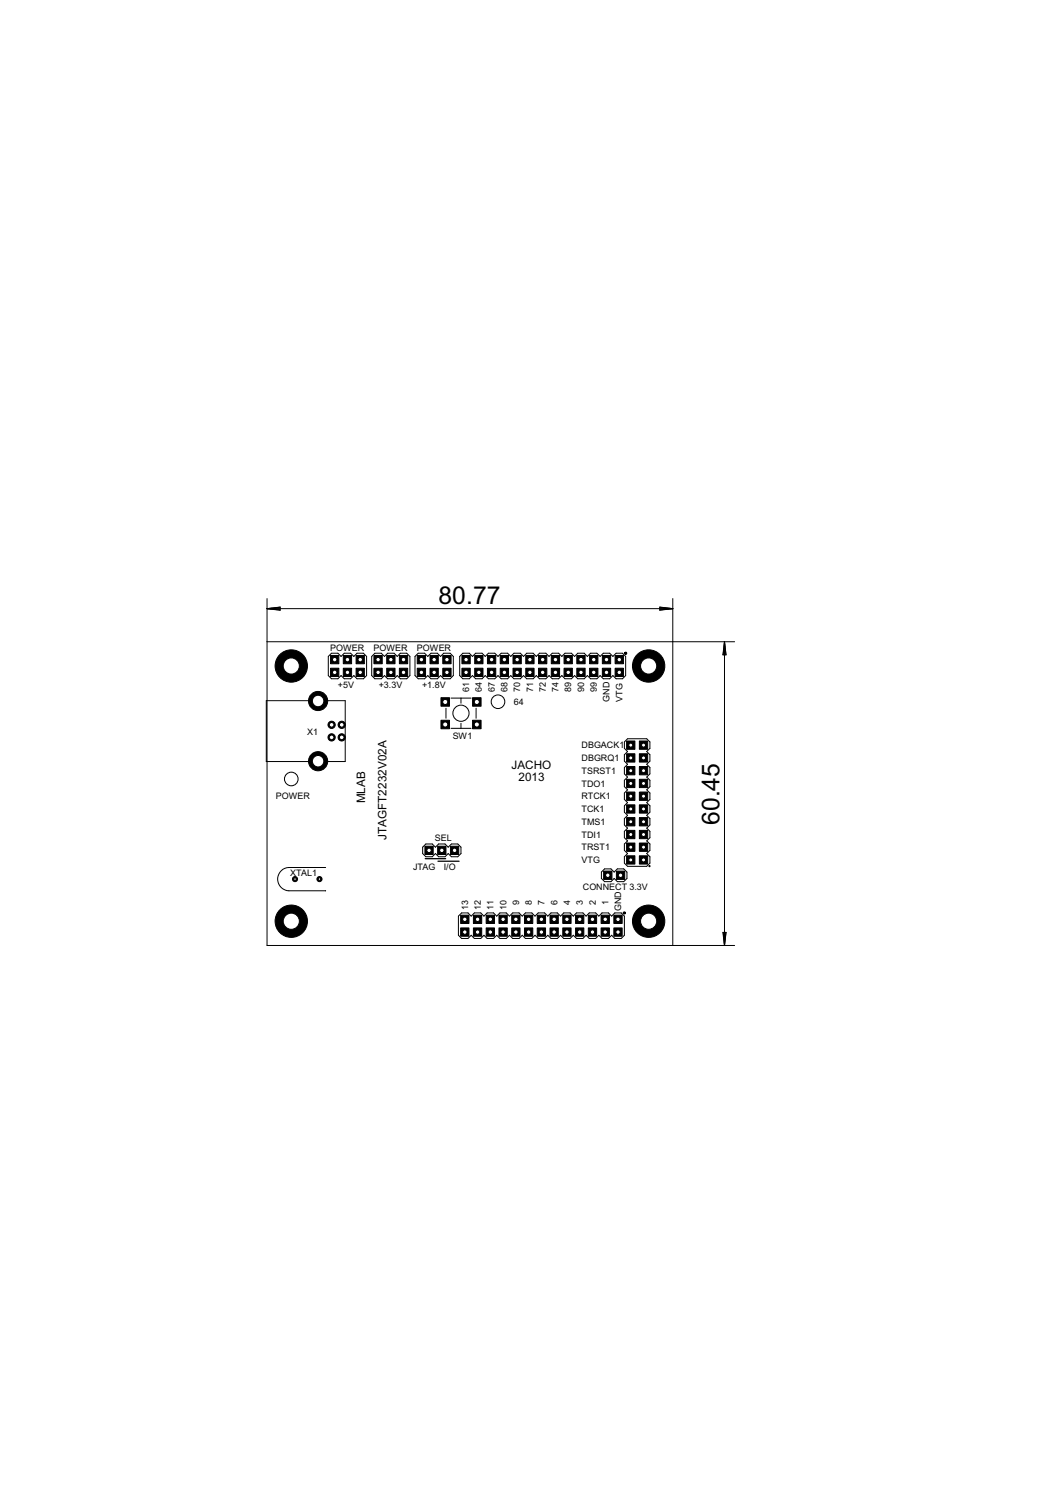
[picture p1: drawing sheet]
<svg xmlns="http://www.w3.org/2000/svg" width="210mm" height="297mm" viewBox="0 0 210 297" stroke-linecap="round" stroke-linejoin="round" font-family="sans-serif">
<path d="M84.6 170.8h4.1M87.1 171.3h4.2" fill="none" stroke="#000" stroke-width=".25"/>
<g fill="none" stroke="#000" stroke-width=".2">
<path d="M53 139.4h15.7v12.1h-15.7zM66 130h1.2l.7 .6 .6-.6h1.3l.6 .6 .6-.6h1.3l.6 .6v3.8l-.6 .6h-1.3l-.6-.6-.6 .6h-1.3l-.6-.6-.7 .6h-1.2l-.7-.6v-3.8zM74.6 130h1.3l.6 .6 .6-.6h1.3l.6 .6 .7-.6h1.2l.7 .6v3.8l-.7 .6h-1.2l-.7-.6-.6 .6h-1.3l-.6-.6-.6 .6h-1.3l-.6-.6v-3.8zM83.2 130h1.3l.6 .6 .6-.6h1.3l.7 .6 .6-.6h1.3l.6 .6v3.8l-.6 .6h-1.3l-.6-.6-.7 .6h-1.3l-.6-.6-.6 .6h-1.3l-.6-.6v-3.8zM89.7 138.9h4M91.7 138.9v1M92.1 130h1.3l.6 .6 .6-.6h1.3l.6 .6 .7-.6h1.2l.7 .6 .6-.6h1.3l.6 .6 .7-.6h1.2l.7 .6 .6-.6h1.3l.6 .6 .6-.6h1.3l.6 .6 .7-.6h1.2l.7 .6 .6-.6h1.3l.6 .6 .7-.6h1.2l.7 .6 .6-.6h1.3l.6 .6 .6-.6h1.3l.6 .6 .7-.6h1.2l.7 .6v3.8l-.7 .6h-1.2l-.7-.6-.6 .6h-1.3l-.6-.6-.6 .6h-1.3l-.6-.6-.7 .6h-1.2l-.7-.6-.6 .6h-1.3l-.6-.6-.7 .6h-1.2l-.7-.6-.6 .6h-1.3l-.6-.6-.6 .6h-1.3l-.6-.6-.7 .6h-1.2l-.7-.6-.6 .6h-1.3l-.6-.6-.7 .6h-1.2l-.7-.6-.6 .6h-1.3l-.6-.6-.6 .6h-1.3l-.6-.6v-3.8zM88.7 140.9v2M89.7 144.9h4M91.7 143.9v1M94.7 140.9v2M124.9 147h3.8l.6 .6v1.3l-.6 .6 .6 .7v1.2l-.6 .7 .6 .6v1.3l-.6 .6 .6 .6v1.3l-.6 .6 .6 .7v1.2l-.6 .7 .6 .6v1.3l-.6 .6 .6 .7v1.2l-.6 .7 .6 .6v1.3l-.6 .6 .6 .6v1.3l-.6 .6 .6 .7v1.2l-.6 .7h-3.8l-.7-.7v-1.2l.7-.7-.7-.6v-1.3l.7-.6-.7-.6v-1.3l.7-.6-.7-.7v-1.2l.7-.7-.7-.6v-1.3l.7-.6-.7-.7v-1.2l.7-.7-.7-.6v-1.3l.7-.6-.7-.6v-1.3l.7-.6-.7-.7v-1.2l.7-.7-.7-.6v-1.3z"/>
<path d="M64.8 172.6h-7.3a2.32 2.32 0 0 0-2.3 2.3 2.32 2.32 0 0 0 2.3 2.3h7.3M84.7 167.9h1.3l.6 .7 .7-.7h1.2l.7 .7 .6-.7h1.3l.6 .7v1.2l-.6 .7h-1.3l-.6-.7-.7 .7h-1.2l-.7-.7-.6 .7h-1.3l-.6-.7v-1.2zM120.3 172.9h1.3l.6 .6 .6-.6h1.3l.6 .6v1.3l-.6 .6h-1.3l-.6-.6-.6 .6h-1.3l-.6-.6v-1.3zM91.2 182.3l.6-.7h1.3l.6 .7 .7-.7h1.3l.6 .7 .6-.7h1.3l.6 .7 .7-.7h1.2l.7 .7 .6-.7h1.3l.6 .7 .6-.7h1.3l.6 .7 .7-.7h1.3l.6 .7 .6-.7h1.3l.6 .7 .7-.7h1.2l.7 .7 .6-.7h1.3l.6 .7 .6-.7h1.3l.6 .7 .7-.7h1.3l.6 .7 .6-.7h1.3l.6 .7v3.8l-.6 .6h-1.3l-.6-.6-.6 .6h-1.3l-.7-.6-.6 .6h-1.3l-.6-.6-.6 .6h-1.3l-.6-.6-.7 .6h-1.2l-.7-.6-.6 .6h-1.3l-.6-.6-.6 .6h-1.3l-.7-.6-.6 .6h-1.3l-.6-.6-.6 .6h-1.3l-.6-.6-.7 .6h-1.2l-.7-.6-.6 .6h-1.3l-.6-.6-.6 .6h-1.3l-.7-.6-.6 .6h-1.3l-.6-.6z"/>
<circle cx="91.7" cy="141.9" r="1.61"/>
</g>
<path d="M87.7 168.9h.5v.5h-.5zM123.2 173.9h.5v.5h-.5z" fill="#000" stroke="#000" stroke-width=".2"/>
<g fill="#000" stroke="#000" stroke-width=".2">
<path d="M124.3 129.8h.3l.1 .1-.1 .3-.3-.1-.1-.1 .4-.1-.1 .2-.3-.1z" fill-rule="evenodd"/>
<path d="M124.1 181.5l.2-.1 .1 .3-.3 .1-.1-.2h.3l-.1 .1-.2-.1z" fill-rule="evenodd"/>
<circle cx="68" cy="146.7" r=".72"/>
<circle cx="129.2" cy="172.3" r=".12"/>
</g>
<circle cx="68" cy="146.7" r=".47" fill="#fff" stroke="#000" stroke-width=".2"/>
<circle cx="68" cy="144.2" r=".72" fill="#000" stroke="#000" stroke-width=".2"/>
<circle cx="68" cy="144.2" r=".47" fill="#fff" stroke="#000" stroke-width=".2"/>
<circle cx="66" cy="144.2" r=".72" fill="#000" stroke="#000" stroke-width=".2"/>
<circle cx="66" cy="144.2" r=".47" fill="#fff" stroke="#000" stroke-width=".2"/>
<circle cx="66" cy="146.7" r=".72" fill="#000" stroke="#000" stroke-width=".2"/>
<circle cx="66" cy="146.7" r=".47" fill="#fff" stroke="#000" stroke-width=".2"/>
<circle cx="63.3" cy="139.5" r="1.91" fill="#000" stroke="#000" stroke-width=".2"/>
<circle cx="63.3" cy="139.5" r="1.14" fill="#fff" stroke="#000" stroke-width=".2"/>
<circle cx="63.3" cy="151.4" r="1.91" fill="#000" stroke="#000" stroke-width=".2"/>
<circle cx="63.3" cy="151.4" r="1.14" fill="#fff" stroke="#000" stroke-width=".2"/>
<path d="M84.5 168.4h1.7v1.6h-1.7z" fill="#000" stroke="#000" stroke-width=".2"/>
<circle cx="85.4" cy="169.2" r=".44" fill="#fff" stroke="#000" stroke-width=".2"/>
<path d="M87.1 168.4h1.6v1.6h-1.6z" fill="#000" stroke="#000" stroke-width=".2"/>
<circle cx="87.9" cy="169.2" r=".44" fill="#fff" stroke="#000" stroke-width=".2"/>
<path d="M89.6 168.4h1.7v1.6h-1.7z" fill="#000" stroke="#000" stroke-width=".2"/>
<circle cx="90.4" cy="169.2" r=".44" fill="#fff" stroke="#000" stroke-width=".2"/>
<circle cx="63.6" cy="174.9" r=".51" fill="#000" stroke="#000" stroke-width=".2"/>
<circle cx="63.6" cy="174.9" r=".25" fill="#fff" stroke="#000" stroke-width=".2"/>
<circle cx="58.7" cy="174.9" r=".51" fill="#000" stroke="#000" stroke-width=".2"/>
<circle cx="58.7" cy="174.9" r=".25" fill="#fff" stroke="#000" stroke-width=".2"/>
<path d="M94 143.3h1.7v1.7h-1.7z" fill="#000" stroke="#000" stroke-width=".2"/>
<circle cx="94.9" cy="144.1" r=".51" fill="#fff" stroke="#000" stroke-width=".2"/>
<path d="M87.7 143.3h1.7v1.7h-1.7z" fill="#000" stroke="#000" stroke-width=".2"/>
<circle cx="88.6" cy="144.1" r=".51" fill="#fff" stroke="#000" stroke-width=".2"/>
<path d="M94 138.8h1.7v1.7h-1.7z" fill="#000" stroke="#000" stroke-width=".2"/>
<circle cx="94.9" cy="139.7" r=".51" fill="#fff" stroke="#000" stroke-width=".2"/>
<path d="M87.7 138.8h1.7v1.7h-1.7z" fill="#000" stroke="#000" stroke-width=".2"/>
<circle cx="88.6" cy="139.7" r=".51" fill="#fff" stroke="#000" stroke-width=".2"/>
<path d="M120.1 173.3h1.7v1.7h-1.7z" fill="#000" stroke="#000" stroke-width=".2"/>
<circle cx="120.9" cy="174.1" r=".44" fill="#fff" stroke="#000" stroke-width=".2"/>
<path d="M122.6 173.3h1.7v1.7h-1.7z" fill="#000" stroke="#000" stroke-width=".2"/>
<circle cx="123.5" cy="174.1" r=".44" fill="#fff" stroke="#000" stroke-width=".2"/>
<path d="M127.2 170.3h1.7v1.6h-1.7z" fill="#000" stroke="#000" stroke-width=".2"/>
<circle cx="128" cy="171.1" r=".4" fill="#fff" stroke="#000" stroke-width=".2"/>
<path d="M127.2 167.7h1.7v1.7h-1.7z" fill="#000" stroke="#000" stroke-width=".2"/>
<circle cx="128" cy="168.6" r=".4" fill="#fff" stroke="#000" stroke-width=".2"/>
<path d="M127.2 165.2h1.7v1.7h-1.7z" fill="#000" stroke="#000" stroke-width=".2"/>
<circle cx="128" cy="166" r=".4" fill="#fff" stroke="#000" stroke-width=".2"/>
<path d="M127.2 162.7h1.7v1.6h-1.7z" fill="#000" stroke="#000" stroke-width=".2"/>
<circle cx="128" cy="163.5" r=".4" fill="#fff" stroke="#000" stroke-width=".2"/>
<path d="M127.2 160.1h1.7v1.7h-1.7z" fill="#000" stroke="#000" stroke-width=".2"/>
<circle cx="128" cy="161" r=".4" fill="#fff" stroke="#000" stroke-width=".2"/>
<path d="M127.2 157.6h1.7v1.6h-1.7z" fill="#000" stroke="#000" stroke-width=".2"/>
<circle cx="128" cy="158.4" r=".4" fill="#fff" stroke="#000" stroke-width=".2"/>
<path d="M124.7 170.3h1.6v1.6h-1.6z" fill="#000" stroke="#000" stroke-width=".2"/>
<circle cx="125.5" cy="171.1" r=".4" fill="#fff" stroke="#000" stroke-width=".2"/>
<path d="M124.7 167.7h1.6v1.7h-1.6z" fill="#000" stroke="#000" stroke-width=".2"/>
<circle cx="125.5" cy="168.6" r=".4" fill="#fff" stroke="#000" stroke-width=".2"/>
<path d="M124.7 165.2h1.6v1.7h-1.6z" fill="#000" stroke="#000" stroke-width=".2"/>
<circle cx="125.5" cy="166" r=".4" fill="#fff" stroke="#000" stroke-width=".2"/>
<path d="M124.7 162.7h1.6v1.6h-1.6z" fill="#000" stroke="#000" stroke-width=".2"/>
<circle cx="125.5" cy="163.5" r=".4" fill="#fff" stroke="#000" stroke-width=".2"/>
<path d="M124.7 160.1h1.6v1.7h-1.6z" fill="#000" stroke="#000" stroke-width=".2"/>
<circle cx="125.5" cy="161" r=".4" fill="#fff" stroke="#000" stroke-width=".2"/>
<path d="M124.7 157.6h1.6v1.6h-1.6z" fill="#000" stroke="#000" stroke-width=".2"/>
<circle cx="125.5" cy="158.4" r=".4" fill="#fff" stroke="#000" stroke-width=".2"/>
<path d="M127.2 155h1.7v1.7h-1.7z" fill="#000" stroke="#000" stroke-width=".2"/>
<circle cx="128" cy="155.9" r=".4" fill="#fff" stroke="#000" stroke-width=".2"/>
<path d="M127.2 152.5h1.7v1.7h-1.7z" fill="#000" stroke="#000" stroke-width=".2"/>
<circle cx="128" cy="153.3" r=".4" fill="#fff" stroke="#000" stroke-width=".2"/>
<path d="M124.7 155h1.6v1.7h-1.6z" fill="#000" stroke="#000" stroke-width=".2"/>
<circle cx="125.5" cy="155.9" r=".4" fill="#fff" stroke="#000" stroke-width=".2"/>
<path d="M124.7 152.5h1.6v1.7h-1.6z" fill="#000" stroke="#000" stroke-width=".2"/>
<circle cx="125.5" cy="153.3" r=".4" fill="#fff" stroke="#000" stroke-width=".2"/>
<path d="M127.2 150h1.7v1.6h-1.7z" fill="#000" stroke="#000" stroke-width=".2"/>
<circle cx="128" cy="150.8" r=".4" fill="#fff" stroke="#000" stroke-width=".2"/>
<path d="M124.7 150h1.6v1.6h-1.6z" fill="#000" stroke="#000" stroke-width=".2"/>
<circle cx="125.5" cy="150.8" r=".4" fill="#fff" stroke="#000" stroke-width=".2"/>
<path d="M127.2 147.4h1.7v1.7h-1.7z" fill="#000" stroke="#000" stroke-width=".2"/>
<circle cx="128" cy="148.3" r=".4" fill="#fff" stroke="#000" stroke-width=".2"/>
<path d="M124.7 147.4h1.6v1.7h-1.6z" fill="#000" stroke="#000" stroke-width=".2"/>
<circle cx="125.5" cy="148.3" r=".4" fill="#fff" stroke="#000" stroke-width=".2"/>
<path d="M65.8 132.9h1.6v1.7h-1.6z" fill="#000" stroke="#000" stroke-width=".2"/>
<circle cx="66.6" cy="133.8" r=".44" fill="#fff" stroke="#000" stroke-width=".2"/>
<path d="M68.3 132.9h1.7v1.7h-1.7z" fill="#000" stroke="#000" stroke-width=".2"/>
<circle cx="69.1" cy="133.8" r=".44" fill="#fff" stroke="#000" stroke-width=".2"/>
<path d="M70.8 132.9h1.7v1.7h-1.7z" fill="#000" stroke="#000" stroke-width=".2"/>
<circle cx="71.7" cy="133.8" r=".44" fill="#fff" stroke="#000" stroke-width=".2"/>
<path d="M65.8 130.4h1.6v1.7h-1.6z" fill="#000" stroke="#000" stroke-width=".2"/>
<circle cx="66.6" cy="131.2" r=".44" fill="#fff" stroke="#000" stroke-width=".2"/>
<path d="M68.3 130.4h1.7v1.7h-1.7z" fill="#000" stroke="#000" stroke-width=".2"/>
<circle cx="69.1" cy="131.2" r=".44" fill="#fff" stroke="#000" stroke-width=".2"/>
<path d="M70.8 130.4h1.7v1.7h-1.7z" fill="#000" stroke="#000" stroke-width=".2"/>
<circle cx="71.7" cy="131.2" r=".44" fill="#fff" stroke="#000" stroke-width=".2"/>
<path d="M74.4 132.9h1.7v1.7h-1.7z" fill="#000" stroke="#000" stroke-width=".2"/>
<circle cx="75.2" cy="133.8" r=".44" fill="#fff" stroke="#000" stroke-width=".2"/>
<path d="M76.9 132.9h1.7v1.7h-1.7z" fill="#000" stroke="#000" stroke-width=".2"/>
<circle cx="77.8" cy="133.8" r=".44" fill="#fff" stroke="#000" stroke-width=".2"/>
<path d="M79.5 132.9h1.6v1.7h-1.6z" fill="#000" stroke="#000" stroke-width=".2"/>
<circle cx="80.3" cy="133.8" r=".44" fill="#fff" stroke="#000" stroke-width=".2"/>
<path d="M74.4 130.4h1.7v1.7h-1.7z" fill="#000" stroke="#000" stroke-width=".2"/>
<circle cx="75.2" cy="131.2" r=".44" fill="#fff" stroke="#000" stroke-width=".2"/>
<path d="M76.9 130.4h1.7v1.7h-1.7z" fill="#000" stroke="#000" stroke-width=".2"/>
<circle cx="77.8" cy="131.2" r=".44" fill="#fff" stroke="#000" stroke-width=".2"/>
<path d="M79.5 130.4h1.6v1.7h-1.6z" fill="#000" stroke="#000" stroke-width=".2"/>
<circle cx="80.3" cy="131.2" r=".44" fill="#fff" stroke="#000" stroke-width=".2"/>
<path d="M83 132.9h1.7v1.7h-1.7z" fill="#000" stroke="#000" stroke-width=".2"/>
<circle cx="83.8" cy="133.8" r=".44" fill="#fff" stroke="#000" stroke-width=".2"/>
<path d="M85.6 132.9h1.6v1.7h-1.6z" fill="#000" stroke="#000" stroke-width=".2"/>
<circle cx="86.4" cy="133.8" r=".44" fill="#fff" stroke="#000" stroke-width=".2"/>
<path d="M88.1 132.9h1.6v1.7h-1.6z" fill="#000" stroke="#000" stroke-width=".2"/>
<circle cx="88.9" cy="133.8" r=".44" fill="#fff" stroke="#000" stroke-width=".2"/>
<path d="M83 130.4h1.7v1.7h-1.7z" fill="#000" stroke="#000" stroke-width=".2"/>
<circle cx="83.8" cy="131.2" r=".44" fill="#fff" stroke="#000" stroke-width=".2"/>
<path d="M85.6 130.4h1.6v1.7h-1.6z" fill="#000" stroke="#000" stroke-width=".2"/>
<circle cx="86.4" cy="131.2" r=".44" fill="#fff" stroke="#000" stroke-width=".2"/>
<path d="M88.1 130.4h1.6v1.7h-1.6z" fill="#000" stroke="#000" stroke-width=".2"/>
<circle cx="88.9" cy="131.2" r=".44" fill="#fff" stroke="#000" stroke-width=".2"/>
<circle cx="58" cy="183.3" r="3.2" fill="#000" stroke="#000" stroke-width=".2"/>
<circle cx="58" cy="183.3" r="1.61" fill="#fff" stroke="#000" stroke-width=".2"/>
<circle cx="58" cy="132.5" r="3.2" fill="#000" stroke="#000" stroke-width=".2"/>
<circle cx="58" cy="132.5" r="1.61" fill="#fff" stroke="#000" stroke-width=".2"/>
<circle cx="129.1" cy="183.3" r="3.2" fill="#000" stroke="#000" stroke-width=".2"/>
<circle cx="129.1" cy="183.3" r="1.61" fill="#fff" stroke="#000" stroke-width=".2"/>
<circle cx="129.1" cy="132.5" r="3.2" fill="#000" stroke="#000" stroke-width=".2"/>
<circle cx="129.1" cy="132.5" r="1.61" fill="#fff" stroke="#000" stroke-width=".2"/>
<path d="M122.4 130.4h1.6v1.7h-1.6z" fill="#000" stroke="#000" stroke-width=".2"/>
<circle cx="123.2" cy="131.2" r=".44" fill="#fff" stroke="#000" stroke-width=".2"/>
<path d="M119.8 130.4h1.7v1.7h-1.7z" fill="#000" stroke="#000" stroke-width=".2"/>
<circle cx="120.7" cy="131.2" r=".44" fill="#fff" stroke="#000" stroke-width=".2"/>
<path d="M117.3 130.4h1.7v1.7h-1.7z" fill="#000" stroke="#000" stroke-width=".2"/>
<circle cx="118.1" cy="131.2" r=".44" fill="#fff" stroke="#000" stroke-width=".2"/>
<path d="M114.8 130.4h1.6v1.7h-1.6z" fill="#000" stroke="#000" stroke-width=".2"/>
<circle cx="115.6" cy="131.2" r=".44" fill="#fff" stroke="#000" stroke-width=".2"/>
<path d="M112.2 130.4h1.7v1.7h-1.7z" fill="#000" stroke="#000" stroke-width=".2"/>
<circle cx="113.1" cy="131.2" r=".44" fill="#fff" stroke="#000" stroke-width=".2"/>
<path d="M109.7 130.4h1.6v1.7h-1.6z" fill="#000" stroke="#000" stroke-width=".2"/>
<circle cx="110.5" cy="131.2" r=".44" fill="#fff" stroke="#000" stroke-width=".2"/>
<path d="M122.4 132.9h1.6v1.7h-1.6z" fill="#000" stroke="#000" stroke-width=".2"/>
<circle cx="123.2" cy="133.8" r=".44" fill="#fff" stroke="#000" stroke-width=".2"/>
<path d="M119.8 132.9h1.7v1.7h-1.7z" fill="#000" stroke="#000" stroke-width=".2"/>
<circle cx="120.7" cy="133.8" r=".44" fill="#fff" stroke="#000" stroke-width=".2"/>
<path d="M117.3 132.9h1.7v1.7h-1.7z" fill="#000" stroke="#000" stroke-width=".2"/>
<circle cx="118.1" cy="133.8" r=".44" fill="#fff" stroke="#000" stroke-width=".2"/>
<path d="M114.8 132.9h1.6v1.7h-1.6z" fill="#000" stroke="#000" stroke-width=".2"/>
<circle cx="115.6" cy="133.8" r=".44" fill="#fff" stroke="#000" stroke-width=".2"/>
<path d="M112.2 132.9h1.7v1.7h-1.7z" fill="#000" stroke="#000" stroke-width=".2"/>
<circle cx="113.1" cy="133.8" r=".44" fill="#fff" stroke="#000" stroke-width=".2"/>
<path d="M109.7 132.9h1.6v1.7h-1.6z" fill="#000" stroke="#000" stroke-width=".2"/>
<circle cx="110.5" cy="133.8" r=".44" fill="#fff" stroke="#000" stroke-width=".2"/>
<path d="M107.1 130.4h1.7v1.7h-1.7z" fill="#000" stroke="#000" stroke-width=".2"/>
<circle cx="108" cy="131.2" r=".44" fill="#fff" stroke="#000" stroke-width=".2"/>
<path d="M107.1 132.9h1.7v1.7h-1.7z" fill="#000" stroke="#000" stroke-width=".2"/>
<circle cx="108" cy="133.8" r=".44" fill="#fff" stroke="#000" stroke-width=".2"/>
<path d="M104.6 130.4h1.7v1.7h-1.7z" fill="#000" stroke="#000" stroke-width=".2"/>
<circle cx="105.4" cy="131.2" r=".44" fill="#fff" stroke="#000" stroke-width=".2"/>
<path d="M102.1 130.4h1.6v1.7h-1.6z" fill="#000" stroke="#000" stroke-width=".2"/>
<circle cx="102.9" cy="131.2" r=".44" fill="#fff" stroke="#000" stroke-width=".2"/>
<path d="M99.5 130.4h1.7v1.7h-1.7z" fill="#000" stroke="#000" stroke-width=".2"/>
<circle cx="100.4" cy="131.2" r=".44" fill="#fff" stroke="#000" stroke-width=".2"/>
<path d="M97 130.4h1.6v1.7h-1.6z" fill="#000" stroke="#000" stroke-width=".2"/>
<circle cx="97.8" cy="131.2" r=".44" fill="#fff" stroke="#000" stroke-width=".2"/>
<path d="M94.4 130.4h1.7v1.7h-1.7z" fill="#000" stroke="#000" stroke-width=".2"/>
<circle cx="95.3" cy="131.2" r=".44" fill="#fff" stroke="#000" stroke-width=".2"/>
<path d="M91.9 130.4h1.7v1.7h-1.7z" fill="#000" stroke="#000" stroke-width=".2"/>
<circle cx="92.7" cy="131.2" r=".44" fill="#fff" stroke="#000" stroke-width=".2"/>
<path d="M104.6 132.9h1.7v1.7h-1.7z" fill="#000" stroke="#000" stroke-width=".2"/>
<circle cx="105.4" cy="133.8" r=".44" fill="#fff" stroke="#000" stroke-width=".2"/>
<path d="M102.1 132.9h1.6v1.7h-1.6z" fill="#000" stroke="#000" stroke-width=".2"/>
<circle cx="102.9" cy="133.8" r=".44" fill="#fff" stroke="#000" stroke-width=".2"/>
<path d="M99.5 132.9h1.7v1.7h-1.7z" fill="#000" stroke="#000" stroke-width=".2"/>
<circle cx="100.4" cy="133.8" r=".44" fill="#fff" stroke="#000" stroke-width=".2"/>
<path d="M97 132.9h1.6v1.7h-1.6z" fill="#000" stroke="#000" stroke-width=".2"/>
<circle cx="97.8" cy="133.8" r=".44" fill="#fff" stroke="#000" stroke-width=".2"/>
<path d="M94.4 132.9h1.7v1.7h-1.7z" fill="#000" stroke="#000" stroke-width=".2"/>
<circle cx="95.3" cy="133.8" r=".44" fill="#fff" stroke="#000" stroke-width=".2"/>
<path d="M91.9 132.9h1.7v1.7h-1.7z" fill="#000" stroke="#000" stroke-width=".2"/>
<circle cx="92.7" cy="133.8" r=".44" fill="#fff" stroke="#000" stroke-width=".2"/>
<path d="M122.1 182.1h1.7v1.6h-1.7z" fill="#000" stroke="#000" stroke-width=".2"/>
<circle cx="123" cy="182.9" r=".44" fill="#fff" stroke="#000" stroke-width=".2"/>
<path d="M119.6 182.1h1.6v1.6h-1.6z" fill="#000" stroke="#000" stroke-width=".2"/>
<circle cx="120.4" cy="182.9" r=".44" fill="#fff" stroke="#000" stroke-width=".2"/>
<path d="M117.1 182.1h1.6v1.6h-1.6z" fill="#000" stroke="#000" stroke-width=".2"/>
<circle cx="117.9" cy="182.9" r=".44" fill="#fff" stroke="#000" stroke-width=".2"/>
<path d="M114.5 182.1h1.7v1.6h-1.7z" fill="#000" stroke="#000" stroke-width=".2"/>
<circle cx="115.3" cy="182.9" r=".44" fill="#fff" stroke="#000" stroke-width=".2"/>
<path d="M112 182.1h1.6v1.6h-1.6z" fill="#000" stroke="#000" stroke-width=".2"/>
<circle cx="112.8" cy="182.9" r=".44" fill="#fff" stroke="#000" stroke-width=".2"/>
<path d="M109.4 182.1h1.7v1.6h-1.7z" fill="#000" stroke="#000" stroke-width=".2"/>
<circle cx="110.3" cy="182.9" r=".44" fill="#fff" stroke="#000" stroke-width=".2"/>
<path d="M122.1 184.6h1.7v1.7h-1.7z" fill="#000" stroke="#000" stroke-width=".2"/>
<circle cx="123" cy="185.4" r=".44" fill="#fff" stroke="#000" stroke-width=".2"/>
<path d="M119.6 184.6h1.6v1.7h-1.6z" fill="#000" stroke="#000" stroke-width=".2"/>
<circle cx="120.4" cy="185.4" r=".44" fill="#fff" stroke="#000" stroke-width=".2"/>
<path d="M117.1 184.6h1.6v1.7h-1.6z" fill="#000" stroke="#000" stroke-width=".2"/>
<circle cx="117.9" cy="185.4" r=".44" fill="#fff" stroke="#000" stroke-width=".2"/>
<path d="M114.5 184.6h1.7v1.7h-1.7z" fill="#000" stroke="#000" stroke-width=".2"/>
<circle cx="115.3" cy="185.4" r=".44" fill="#fff" stroke="#000" stroke-width=".2"/>
<path d="M112 184.6h1.6v1.7h-1.6z" fill="#000" stroke="#000" stroke-width=".2"/>
<circle cx="112.8" cy="185.4" r=".44" fill="#fff" stroke="#000" stroke-width=".2"/>
<path d="M109.4 184.6h1.7v1.7h-1.7z" fill="#000" stroke="#000" stroke-width=".2"/>
<circle cx="110.3" cy="185.4" r=".44" fill="#fff" stroke="#000" stroke-width=".2"/>
<path d="M106.9 182.1h1.6v1.6h-1.6z" fill="#000" stroke="#000" stroke-width=".2"/>
<circle cx="107.7" cy="182.9" r=".44" fill="#fff" stroke="#000" stroke-width=".2"/>
<path d="M106.9 184.6h1.6v1.7h-1.6z" fill="#000" stroke="#000" stroke-width=".2"/>
<circle cx="107.7" cy="185.4" r=".44" fill="#fff" stroke="#000" stroke-width=".2"/>
<path d="M104.4 182.1h1.6v1.6h-1.6z" fill="#000" stroke="#000" stroke-width=".2"/>
<circle cx="105.2" cy="182.9" r=".44" fill="#fff" stroke="#000" stroke-width=".2"/>
<path d="M101.8 182.1h1.7v1.6h-1.7z" fill="#000" stroke="#000" stroke-width=".2"/>
<circle cx="102.6" cy="182.9" r=".44" fill="#fff" stroke="#000" stroke-width=".2"/>
<path d="M99.3 182.1h1.6v1.6h-1.6z" fill="#000" stroke="#000" stroke-width=".2"/>
<circle cx="100.1" cy="182.9" r=".44" fill="#fff" stroke="#000" stroke-width=".2"/>
<path d="M96.7 182.1h1.7v1.6h-1.7z" fill="#000" stroke="#000" stroke-width=".2"/>
<circle cx="97.6" cy="182.9" r=".44" fill="#fff" stroke="#000" stroke-width=".2"/>
<path d="M94.2 182.1h1.6v1.6h-1.6z" fill="#000" stroke="#000" stroke-width=".2"/>
<circle cx="95" cy="182.9" r=".44" fill="#fff" stroke="#000" stroke-width=".2"/>
<path d="M91.7 182.1h1.6v1.6h-1.6z" fill="#000" stroke="#000" stroke-width=".2"/>
<circle cx="92.5" cy="182.9" r=".44" fill="#fff" stroke="#000" stroke-width=".2"/>
<path d="M104.4 184.6h1.6v1.7h-1.6z" fill="#000" stroke="#000" stroke-width=".2"/>
<circle cx="105.2" cy="185.4" r=".44" fill="#fff" stroke="#000" stroke-width=".2"/>
<path d="M101.8 184.6h1.7v1.7h-1.7z" fill="#000" stroke="#000" stroke-width=".2"/>
<circle cx="102.6" cy="185.4" r=".44" fill="#fff" stroke="#000" stroke-width=".2"/>
<path d="M99.3 184.6h1.6v1.7h-1.6z" fill="#000" stroke="#000" stroke-width=".2"/>
<circle cx="100.1" cy="185.4" r=".44" fill="#fff" stroke="#000" stroke-width=".2"/>
<path d="M96.7 184.6h1.7v1.7h-1.7z" fill="#000" stroke="#000" stroke-width=".2"/>
<circle cx="97.6" cy="185.4" r=".44" fill="#fff" stroke="#000" stroke-width=".2"/>
<path d="M94.2 184.6h1.6v1.7h-1.6z" fill="#000" stroke="#000" stroke-width=".2"/>
<circle cx="95" cy="185.4" r=".44" fill="#fff" stroke="#000" stroke-width=".2"/>
<path d="M91.7 184.6h1.6v1.7h-1.6z" fill="#000" stroke="#000" stroke-width=".2"/>
<circle cx="92.5" cy="185.4" r=".44" fill="#fff" stroke="#000" stroke-width=".2"/>
<g fill="none" stroke="#000" stroke-width=".2">
<path d="M53.1 119.1v69h93.1M133.9 119.1v69M53.1 127.7h93.1M53.1 121.1h80.8M53.1 121.1l2.6-.3v.6zM53.1 121.1l2.6 .1M53.1 121.1l2.6 .2M55.7 120.9l-2.6 .2M55.7 120.8l-2.6 .3M131.3 120.8l2.6 .3-2.6 .3zM131.3 120.9l2.6 .2M131.3 120.8l2.6 .3"/>
<path d="M133.9 121.1l-2.6 .1M133.9 121.1l-2.6 .2M144.1 127.7v60.4M144.1 127.7l.4 2.6h-.7zM144.1 127.7l-.1 2.6M144.1 127.7l.2 2.6M144.1 127.7l-.2 2.6M143.8 185.5h.7l-.4 2.6zM143.9 185.5l.2 2.6M144 185.5l.1 2.6M144.3 185.5l-.2 2.6"/>
<circle cx="99.1" cy="139.6" r="1.35"/>
<circle cx="58" cy="155" r="1.35"/>
</g>
<g font-size="5.5">
<text x="87.2" y="120.1">80.77</text>
<text x="143.2" y="164.2" transform="rotate(-90 143.2 164.2)">60.45</text>
</g>
<g font-size="2.6">
<text x="101.7" y="152.9">JACHO</text>
<text x="103.1" y="155.4">2013</text>
<text x="72.7" y="159.8" transform="rotate(-90 72.7 159.8)">MLAB</text>
<text x="76.9" y="167" transform="rotate(-90 76.9 167)">JTAGFT2232V02A</text>
</g>
<g font-size="2">
<text x="65.7" y="129.6">POWER</text>
<text x="74.3" y="129.6">POWER</text>
<text x="83" y="129.6">POWER</text>
<text x="67.2" y="136.8">+5V</text>
<text x="75.3" y="136.8">+3.3V</text>
<text x="84" y="136.8">+1.8V</text>
<text x="93.4" y="137.6" transform="rotate(-90 93.4 137.6)">61</text>
<text x="95.9" y="137.6" transform="rotate(-90 95.9 137.6)">64</text>
<text x="98.4" y="137.6" transform="rotate(-90 98.4 137.6)">67</text>
<text x="101" y="137.6" transform="rotate(-90 101 137.6)">68</text>
<text x="103.5" y="137.6" transform="rotate(-90 103.5 137.6)">70</text>
<text x="106.1" y="137.6" transform="rotate(-90 106.1 137.6)">71</text>
<text x="108.6" y="137.6" transform="rotate(-90 108.6 137.6)">72</text>
<text x="111.1" y="137.6" transform="rotate(-90 111.1 137.6)">74</text>
<text x="113.7" y="137.6" transform="rotate(-90 113.7 137.6)">89</text>
<text x="116.2" y="137.6" transform="rotate(-90 116.2 137.6)">90</text>
<text x="118.7" y="137.6" transform="rotate(-90 118.7 137.6)">99</text>
<text x="102.3" y="140.3">64</text>
<text x="121.3" y="139.6" transform="rotate(-90 121.3 139.6)">GND</text>
<text x="123.8" y="139.6" transform="rotate(-90 123.8 139.6)">VTG</text>
<text x="61.1" y="146.2">X1</text>
<text x="90.1" y="147">SW1</text>
<text x="115.7" y="148.9">DBGACK1</text>
<text x="115.7" y="151.4">DBGRQ1</text>
<text x="115.7" y="153.9">TSRST1</text>
<text x="54.9" y="158.9">POWER</text>
<text x="115.7" y="156.5">TDO1</text>
<text x="115.7" y="159">RTCK1</text>
<text x="115.7" y="161.6">TCK1</text>
<text x="86.5" y="167.3">SEL</text>
<text x="115.7" y="164.1">TMS1</text>
<text x="115.7" y="166.6">TDI1</text>
<text x="82.2" y="173">JTAG</text>
<text x="88.3" y="173">I/O</text>
<text x="115.7" y="169.2">TRST1</text>
<text x="115.7" y="171.7">VTG</text>
<text x="57.7" y="174.2">XTAL1</text>
<text x="116" y="177.1">CONNECT 3.3V</text>
<text x="93.1" y="181.1" transform="rotate(-90 93.1 181.1)">13</text>
<text x="95.7" y="181.1" transform="rotate(-90 95.7 181.1)">12</text>
<text x="98.2" y="181" transform="rotate(-90 98.2 181)">11</text>
<text x="100.7" y="181.1" transform="rotate(-90 100.7 181.1)">10</text>
<text x="103.3" y="180.1" transform="rotate(-90 103.3 180.1)">9</text>
<text x="105.8" y="180.1" transform="rotate(-90 105.8 180.1)">8</text>
<text x="108.4" y="180.1" transform="rotate(-90 108.4 180.1)">7</text>
<text x="110.9" y="180.1" transform="rotate(-90 110.9 180.1)">6</text>
<text x="113.4" y="180.1" transform="rotate(-90 113.4 180.1)">4</text>
<text x="116" y="180.1" transform="rotate(-90 116 180.1)">3</text>
<text x="118.5" y="180.1" transform="rotate(-90 118.5 180.1)">2</text>
<text x="121.1" y="180.1" transform="rotate(-90 121.1 180.1)">1</text>
<text x="123.6" y="181.3" transform="rotate(-90 123.6 181.3)">GND</text>
</g>
</svg>
